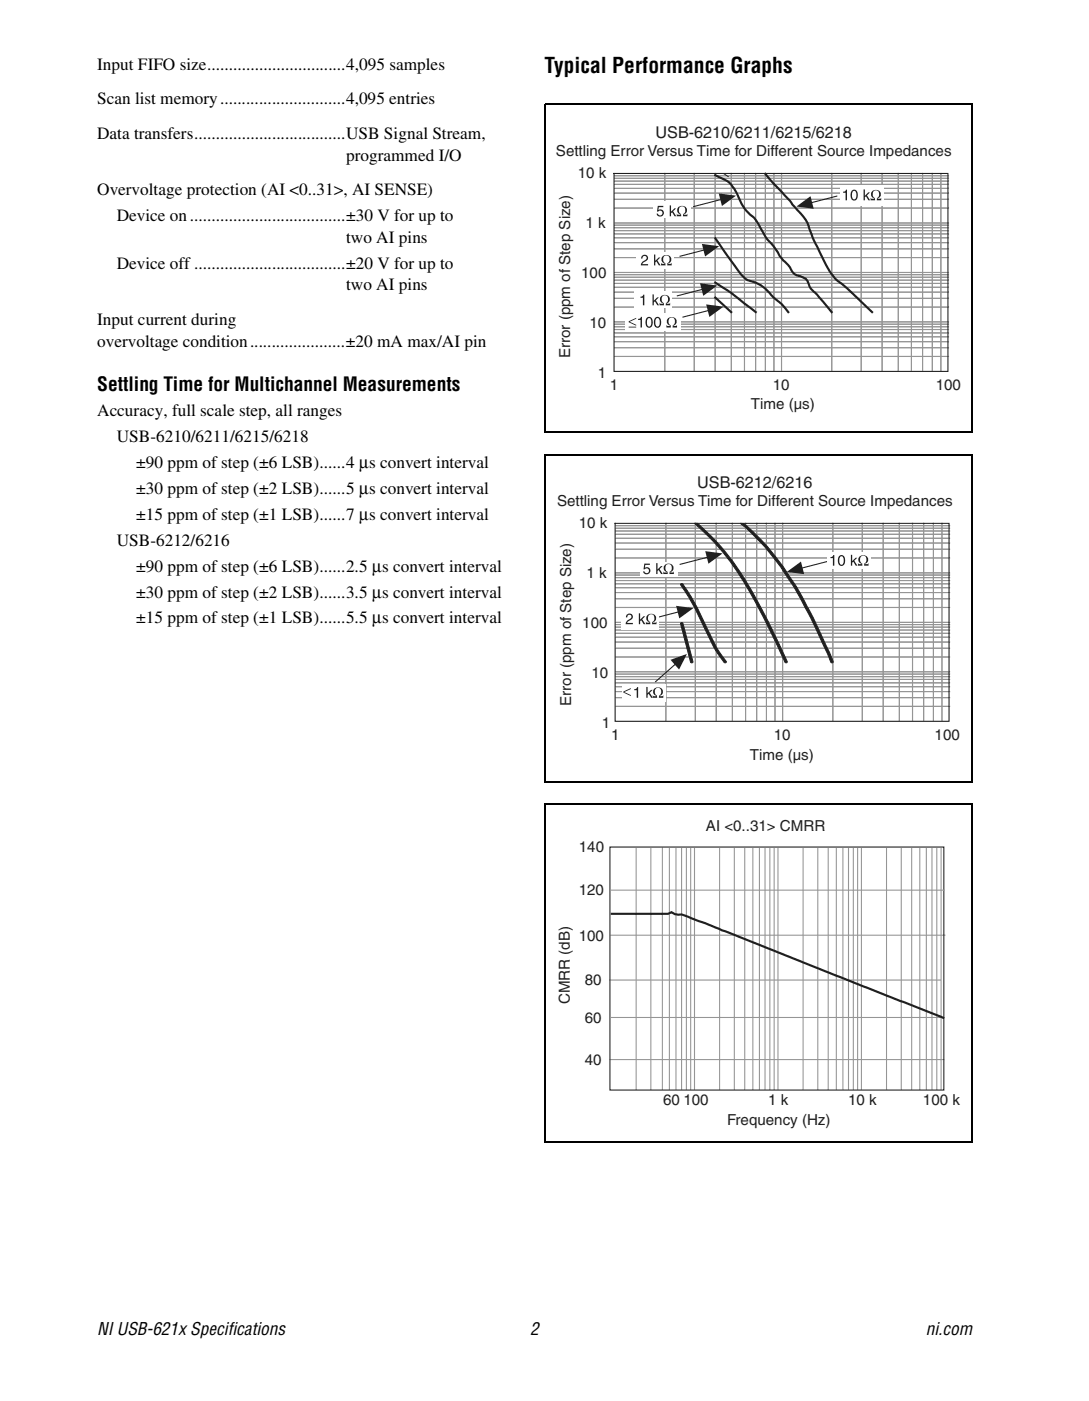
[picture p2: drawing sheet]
<svg xmlns="http://www.w3.org/2000/svg" width="178mm" height="229mm" viewBox="0 0 178 229" stroke-linecap="round" stroke-linejoin="round" font-family="sans-serif">
<g fill="none" stroke="#939598" stroke-width=".18">
<path d="M100.3 39.6h54.6M100.3 38.8h54.6M100.3 38.2h54.6M100.3 37.6h54.6M100.3 37.2h54.6M100.3 36.7h54.6M100.3 33.9h54.6M100.3 32.5h54.6M100.3 31.5h54.6M100.3 30.7h54.6M100.3 30.1h54.6M100.3 29.6h54.6"/>
<path d="M100.3 29.1h54.6M100.3 28.7h54.6M100.3 36.4h54.6M108.5 28.3v32.3M113.3 28.3v32.3M116.8 28.3v32.3M119.4 28.3v32.3M121.6 28.3v32.3M123.4 28.3v32.3M125 28.3v32.3M126.4 28.3v32.3M127.6 28.3v32.3"/>
<path d="M135.8 28.3v32.3M140.6 28.3v32.3M144 28.3v32.3M146.7 28.3v32.3M148.8 28.3v32.3M150.6 28.3v32.3M152.2 28.3v32.3M153.6 28.3v32.3M100.3 58.2h54.6M100.3 56.7h54.6M100.3 55.7h54.6M100.3 55h54.6"/>
<path d="M100.3 54.3h54.6M100.3 53.8h54.6M100.3 53.3h54.6M100.3 52.9h54.6M100.3 50.1h54.6M100.3 48.7h54.6M100.3 47.7h54.6M100.3 46.9h54.6M100.3 46.2h54.6M100.3 45.7h54.6M100.3 45.2h54.6M100.3 44.8h54.6"/>
<path d="M100.3 42h54.6M100.3 40.6h54.6M100.3 52.5h54.6M100.3 44.5h54.6"/>
</g>
<path d="M100.3 28.3h54.5v32.3h-54.5z" fill="none" stroke="#231f20" stroke-width=".18"/>
<path d="M118.1 28.3l.9 .6z" fill="#231f20"/>
<path d="M102.2 51.2h9v2.8h-9z" fill="#fff"/>
<g fill="#231f20">
<path d="M104.2 52l.6-.3v1.7h-.2v-1.2h-.4z"/>
<path d="M109.1 51.9a.77 .77 0 0 1 1.1 0 .77 .77 0 0 1-.1 1.2l-.2 .1h.4l.2-.2v.4h-.7l.1-.3a.62 .62 0 0 0 .3-.9 .62 .62 0 0 0-.9-.3 .7 .7 0 0 0 .2 1.2v.3h-.7v-.4l.2 .2h.4a.76 .76 0 0 1-.3-1.3z"/>
<path d="M102.6 53.3h1.3v.1h-1.3zM102.6 52.4l1.3-.5v.1l-1.1 .5 1.1 .5v.1l-1.3-.5z"/>
<path d="M105.8 52a1.27 1.27 0 0 0 0 1.2l.2 .1a.85 .85 0 0 0 0-1.4zM105.7 51.8a.75 .75 0 0 1 .8 .2 .75 .75 0 0 1 .1 .9 .57 .57 0 0 1-.6 .6 .57 .57 0 0 1-.6-.6 1.21 1.21 0 0 1 .3-1.1z"/>
<path d="M107.1 52a1.27 1.27 0 0 0 0 1.2l.3 .1a.85 .85 0 0 0 0-1.4zM107.1 51.8a.75 .75 0 0 1 .8 .2 .75 .75 0 0 1 0 .9 .57 .57 0 0 1-.5 .6 .57 .57 0 0 1-.6-.6 1.21 1.21 0 0 1 .3-1.1z"/>
</g>
<path d="M103.6 47.6h6.1v2.6h-6.1z" fill="#fff"/>
<g fill="#231f20">
<path d="M104.6 48.4l.6-.3v1.7h-.2v-1.2h-.4z"/>
<path d="M106.5 48h.2v1.1l.6-.6h.3l-.5 .5 .5 .8h-.3l-.4-.6-.2 .1v.5h-.2z"/>
<path d="M108 48.3a.77 .77 0 0 1 1.1 0 .77 .77 0 0 1-.1 1.1l-.2 .2h.4l.2-.2v.4h-.7v-.4a.62 .62 0 0 0 .4-.8 .62 .62 0 0 0-.9-.3 .7 .7 0 0 0 .2 1.1v.4h-.7v-.4l.2 .2h.4a.76 .76 0 0 1-.3-1.3z"/>
</g>
<path d="M115 47.1l-4.5 1.2" fill="none" stroke="#231f20" stroke-width=".18"/>
<path d="M103.9 41.3h6.1v2.6h-6.1z" fill="#fff"/>
<g fill="#231f20">
<path d="M104.9 41.7a.57 .57 0 0 1 .9 .2 .57 .57 0 0 1-.5 .8l-.4 .4h.9v.2h-1.2a1.68 1.68 0 0 1 .9-1v-.4l-.3-.1h-.2l-.1 .4h-.2z"/>
<path d="M106.8 41.5h.2v1.1l.5-.6h.3l-.5 .5 .6 .8h-.3l-.4-.6-.2 .1v.5h-.2z"/>
<path d="M108.2 41.8a.77 .77 0 0 1 1.1 0 .77 .77 0 0 1-.1 1.1l-.1 .2h.4l.2-.2v.4h-.8l.1-.4a.62 .62 0 0 0 .3-.8 .62 .62 0 0 0-.9-.3 .7 .7 0 0 0 .2 1.1l.1 .4h-.8v-.4l.2 .2h.4a.76 .76 0 0 1-.3-1.3z"/>
</g>
<path d="M115.5 40.7l-4.6 1.1" fill="none" stroke="#231f20" stroke-width=".18"/>
<path d="M106.6 32.8h6.2v2.6h-6.2z" fill="#fff"/>
<g fill="#231f20">
<path d="M107.4 33.6h.9v.2h-.7l-.1 .5a.58 .58 0 0 1 .9 .3 .58 .58 0 0 1-.6 .7l-.5-.1-.1-.3h.2a.38 .38 0 0 0 .5 .2 .38 .38 0 0 0 .2-.5 .38 .38 0 0 0-.5-.2l-.3 .1z"/>
<path d="M109.3 33.5h.3v1l.5-.5h.3l-.5 .5 .5 .8h-.3l-.4-.7-.1 .2v.5h-.3z"/>
<path d="M110.8 33.8a.77 .77 0 0 1 1.1 0 .77 .77 0 0 1-.1 1.1l-.2 .1h.4l.2-.1v.4h-.7v-.4a.62 .62 0 0 0 .4-.8 .62 .62 0 0 0-.9-.3 .7 .7 0 0 0 .2 1.1v.4h-.7v-.4l.2 .1h.4a.76 .76 0 0 1-.3-1.2z"/>
</g>
<path d="M117.7 32.6l-4.5 1.1M136.7 32l-4.5 1.2M116 50.6l-4.6 1.2" fill="none" stroke="#231f20" stroke-width=".18"/>
<path d="M137.1 30.2h7.2v3.3h-7.2z" fill="#fff"/>
<g fill="#231f20">
<path d="M137.7 31.3l.6-.4v1.8h-.2v-1.2h-.4z"/>
<path d="M141 30.9h.2v1l.6-.5h.2l-.5 .5 .6 .8h-.3l-.4-.7-.2 .2v.5h-.2z"/>
<path d="M142.4 31.2a.77 .77 0 0 1 1.2 0 .77 .77 0 0 1-.1 1.1l-.2 .1h.4l.2-.1v.4h-.8l.1-.4a.62 .62 0 0 0 .3-.8 .62 .62 0 0 0-.8-.3 .7 .7 0 0 0 .1 1.1l.1 .4h-.8v-.4l.2 .1h.4a.76 .76 0 0 1-.3-1.2z"/>
<path d="M139.3 31.2a1.27 1.27 0 0 0 0 1.3h.2a.85 .85 0 0 0 0-1.4zM139.2 31a.75 .75 0 0 1 .8 .3 .75 .75 0 0 1 0 .8 .57 .57 0 0 1-.5 .6 .57 .57 0 0 1-.6-.6 1.21 1.21 0 0 1 .3-1.1z"/>
</g>
<path d="M116.8 38.9l3.2 4.5a7.3 7.3 0 0 0 2 2.3 7 7 0 0 1 4.3 2.9l.7 .5a6 6 0 0 1 1.7 1.8M116.8 28.6l.7 .3a4.7 4.7 0 0 1 3 3.1 7.3 7.3 0 0 0 2.7 3.6l1 1.7a9.6 9.6 0 0 0 2.1 2.9l.4 .5a10.5 10.5 0 0 0 2.3 2.9 2.03 2.03 0 0 0 1.7 1.5 1.79 1.79 0 0 1 1.5 1.6l.2 .4a22.7 22.7 0 0 1 3.4 3.8M125 28.4l5.7 6.4a9.8 9.8 0 0 1 2 3.9l1 2.1a15.6 15.6 0 0 0 3.1 5.1l1.6 1.2 4 3.8M116.8 46.1l2.6 1.7 4 3.1M116.8 48.6l2.6 2.3" fill="none" stroke="#231f20" stroke-width=".35"/>
<g fill="#231f20">
<path d="M114.6 39.8l2.8 .4-2.3 1.7z"/>
<path d="M114.3 46.2l2.8 .4-2.3 1.7z"/>
<path d="M115.3 49.7l2.8 .3-2.3 1.7z"/>
<path d="M117.3 31.6l2.9 .3-2.3 1.7z"/>
<path d="M130 33.7l2.3-1.7 .6 2.1z"/>
</g>
<path d="M89 17h69.8M89 16.9v53.6M158.7 17v53.6M88.9 70.5h69.8" fill="none" stroke="#000" stroke-width=".17"/>
<path d="M90.9 77.3h65.8v47.2h-65.8z" fill="#fff"/>
<g fill="none" stroke="#939598" stroke-width=".18">
<path d="M100.5 99.1h54.5M100.5 97.7h54.5M100.5 96.7h54.5M100.5 95.9h54.5M100.5 95.3h54.5M100.5 94.7h54.5M100.5 94.3h54.5M100.5 93.8h54.5M100.5 91h54.5M100.5 89.6h54.5M100.5 88.6h54.5M100.5 87.8h54.5"/>
<path d="M100.5 87.2h54.5M100.5 86.6h54.5M100.5 86.2h54.5M100.5 85.8h54.5M100.5 93.5h54.5M108.7 85.4v32.3M113.5 85.4v32.3M116.9 85.4v32.3M119.6 85.4v32.3M121.7 85.4v32.3M123.5 85.4v32.3M125.1 85.4v32.3"/>
<path d="M126.5 85.4v32.3M127.8 85.4v32.3M136 85.4v32.3M140.8 85.4v32.3M144.2 85.4v32.3M146.8 85.4v32.3M149 85.4v32.3M150.8 85.4v32.3M152.4 85.4v32.3M153.8 85.4v32.3M100.5 115.3h54.5M100.5 113.8h54.5"/>
<path d="M100.5 112.8h54.5M100.5 112.1h54.5M100.5 111.4h54.5M100.5 110.9h54.5M100.5 110.4h54.5M100.5 110h54.5M100.5 107.2h54.5M100.5 105.8h54.5M100.5 104.8h54.5M100.5 104h54.5M100.5 103.3h54.5M100.5 102.8h54.5"/>
<path d="M100.5 102.3h54.5M100.5 101.9h54.5M100.5 109.6h54.5M100.5 101.6h54.5"/>
</g>
<path d="M100.4 85.4h54.5v32.3h-54.5z" fill="none" stroke="#231f20" stroke-width=".18"/>
<path d="M101.6 111.6h7v2.8h-7z" fill="#fff"/>
<g fill="#231f20">
<path d="M101.8 112.8l1.2-.5v.1l-1.1 .5 1.1 .5v.2l-1.2-.6z"/>
<path d="M103.6 112.5l.6-.4v1.8h-.2v-1.3h-.4z"/>
<path d="M106.9 112.3a.77 .77 0 0 1 1.1 .1 .77 .77 0 0 1-.1 1.1l-.2 .1h.4l.2-.1v.4h-.7v-.4a.62 .62 0 0 0 .3-.9 .62 .62 0 0 0-.8-.2 .7 .7 0 0 0 .2 1.1v.4h-.7v-.4l.2 .1h.4a.76 .76 0 0 1-.3-1.3z"/>
</g>
<path d="M111.3 99.7l-4.6 1.2" fill="none" stroke="#231f20" stroke-width=".18"/>
<path d="M104.4 91.7h6.2v2.4h-6.2z" fill="#fff"/>
<g fill="#231f20">
<path d="M105.2 92h.9v.2h-.7l-.1 .5a.58 .58 0 0 1 .9 .3 .58 .58 0 0 1-.6 .7l-.5-.2-.1-.3h.2a.38 .38 0 0 0 .5 .3 .38 .38 0 0 0 .2-.6 .38 .38 0 0 0-.5-.1l-.3 .1z"/>
<path d="M107.1 91.9h.3v1l.5-.5h.3l-.5 .5 .5 .8h-.3l-.4-.7-.1 .2v.5h-.3z"/>
<path d="M108.6 92.2a.77 .77 0 0 1 1.1 0 .77 .77 0 0 1-.1 1.1l-.2 .1h.4l.2-.1v.4h-.7v-.4a.62 .62 0 0 0 .4-.9 .62 .62 0 0 0-.9-.2 .7 .7 0 0 0 .2 1.1v.4h-.7v-.4l.2 .1h.4a.76 .76 0 0 1-.3-1.2z"/>
</g>
<path d="M115.5 90.9l-4.5 1.2M135.1 91.6l-4.5 1.2M110.5 108.2l-3.5 3.1" fill="none" stroke="#231f20" stroke-width=".18"/>
<path d="M135 90.1h7.2v2.7h-7.2z" fill="#fff"/>
<g fill="#231f20">
<path d="M135.6 90.9l.6-.3v1.7h-.2v-1.2h-.4z"/>
<path d="M138.9 90.5h.2v1.1l.6-.6h.3l-.5 .5 .5 .8h-.3l-.4-.6-.2 .1v.5h-.2z"/>
<path d="M140.4 90.8a.77 .77 0 0 1 1.1 0 .77 .77 0 0 1-.1 1.1l-.2 .2h.4l.2-.2v.4h-.7v-.4a.62 .62 0 0 0 .3-.8 .62 .62 0 0 0-.8-.3 .7 .7 0 0 0 .2 1.1v.4h-.7v-.4l.2 .2h.4a.76 .76 0 0 1-.3-1.3z"/>
<path d="M110.4 98.9l2.8 .3-2.3 1.7z"/>
<path d="M109.5 107.7l2.7-1-1.3 2.5z"/>
<path d="M115.1 89.9l2.9 .4-2.3 1.7z"/>
<path d="M128.5 93.3l2.3-1.7 .5 2.1z"/>
<path d="M137.2 90.8a1.27 1.27 0 0 0 0 1.3l.2 .1a.85 .85 0 0 0 0-1.4zM137.1 90.7a.75 .75 0 0 1 .8 .2 .75 .75 0 0 1 .1 .8 .57 .57 0 0 1-.6 .6 .57 .57 0 0 1-.6-.6 1.21 1.21 0 0 1 .3-1z"/>
</g>
<path d="M101.4 100.3h6.2v2.4h-6.2z" fill="#fff"/>
<g fill="#231f20">
<path d="M102.4 100.2a.57 .57 0 0 1 .9 .2 .57 .57 0 0 1-.4 .8l-.5 .4h.9v.3h-1.2a1.68 1.68 0 0 1 1-1.1v-.3l-.3-.2-.3 .1-.1 .3h-.2z"/>
<path d="M104.3 100.1h.2v1l.6-.5h.2l-.4 .4 .5 .9h-.3l-.4-.7-.2 .2v.5h-.2z"/>
<path d="M105.7 100.3a.77 .77 0 0 1 1.2 0 .77 .77 0 0 1-.1 1.2l-.2 .1h.4l.2-.1v.4h-.7v-.4a.62 .62 0 0 0 .3-.9 .62 .62 0 0 0-.8-.2 .7 .7 0 0 0 .1 1.1l.1 .4h-.7v-.4l.2 .1h.3a.76 .76 0 0 1-.3-1.3z"/>
<path d="M111.1 101.7l.3-.1 .1 .1 1.6 6.3-.1 .2-.3-.2z"/>
</g>
<path d="M111.1 101.7l.3-.1 .1 .1 1.6 6.3-.1 .2-.3-.2z" fill="none" stroke="#231f20" stroke-width=".16"/>
<path d="M111.1 95.3l.3-.1a38.6 38.6 0 0 1 4.4 8.1l1.2 2.3 1.6 2.3-.1 .2h-.3l-1.1-1.6-1.2-2.1a60.9 60.9 0 0 0-4.8-9.1z" fill="#231f20"/>
<path d="M111.1 95.3l.3-.1a38.6 38.6 0 0 1 4.4 8.1l1.2 2.3 1.6 2.3-.1 .2h-.3l-1.1-1.6-1.2-2.1a60.9 60.9 0 0 0-4.8-9.1z" fill="none" stroke="#231f20" stroke-width=".16"/>
<path d="M113.4 85.4h.5a43.7 43.7 0 0 1 10.6 14.2l3.9 8 .1 .5h-.2a107.8 107.8 0 0 0-9-16.4 40.4 40.4 0 0 0-5.9-6.3z" fill="#231f20"/>
<path d="M113.4 85.4h.5a43.7 43.7 0 0 1 10.6 14.2l3.9 8 .1 .5h-.2a107.8 107.8 0 0 0-9-16.4 40.4 40.4 0 0 0-5.9-6.3z" fill="none" stroke="#231f20" stroke-width=".16"/>
<path d="M120.9 85.4h.6l.3 .3a35.7 35.7 0 0 1 4.8 5.1l1.2 1.6a41.2 41.2 0 0 1 4 6.6l1 1.8 2.7 5.8 .5 1.4-.1 .2-.3-.2-2.6-5.9-2-3.8a42.6 42.6 0 0 0-3.5-5.8l-2.6-3.2a31.2 31.2 0 0 0-4-3.9z" fill="#231f20"/>
<path d="M120.9 85.4h.6l.3 .3a35.7 35.7 0 0 1 4.8 5.1l1.2 1.6a41.2 41.2 0 0 1 4 6.6l1 1.8 2.7 5.8 .5 1.4-.1 .2-.3-.2-2.6-5.9-2-3.8a42.6 42.6 0 0 0-3.5-5.8l-2.6-3.2a31.2 31.2 0 0 0-4-3.9z" fill="none" stroke="#231f20" stroke-width=".16"/>
<path d="M105.5 112.1h.2v1l.6-.5h.3l-.5 .5 .5 .8h-.3l-.4-.7-.2 .2v.5h-.2z" fill="#231f20"/>
<path d="M89 74.3h69.8M89 74.2v53.3M158.7 74.3v53.3M88.9 127.5h69.8" fill="none" stroke="#000" stroke-width=".17"/>
<path d="M90.9 133.5h65.8v50.6h-65.8z" fill="#fff"/>
<g fill="none" stroke="#939598" stroke-width=".18">
<path d="M103.9 138.5v39.3M106.3 138.5v39.3M108.1 138.3v39.4M109.3 138.5v39.3M110.4 138.5v39.3M111.3 138.5v39.3M112.1 138.5v39.3M112.8 138.5v39.3M113.4 138.5v39.3M117.5 138.5v39.3M119.9 138.5v39.3M121.6 138.5v39.3"/>
<path d="M122.9 138.5v39.3M124 138.5v39.3M124.9 138.5v39.3M125.7 138.5v39.3M126.4 138.5v39.3M127 138.5v39.3M131.1 138.5v39.3M133.5 138.5v39.3M135.2 138.5v39.3M136.5 138.5v39.3M137.6 138.5v39.3M138.5 138.5v39.3"/>
<path d="M139.3 138.5v39.3M140 138.5v39.3M140.6 138.5v39.3M144.7 138.5v39.3M147.1 138.5v39.3M148.8 138.5v39.3M150.2 138.5v39.3M151.2 138.5v39.3M152.2 138.5v39.3M152.9 138.5v39.3M153.6 138.5v39.3M99.6 159.9h54"/>
<path d="M99.6 145.2h54.5M99.8 152.6h54.5M99.6 172.9h54.5M99.6 166h54.5"/>
</g>
<path d="M99.6 138.2h54.5v39.7h-54.5z" fill="none" stroke="#231f20" stroke-width=".18"/>
<path d="M99.7 149.1h9.4l.5-.3 .6 .4 .5 .1a4.4 4.4 0 0 1 2.2 .5l41.3 16.4" fill="none" stroke="#231f20" stroke-width=".35"/>
<path d="M89 131.2h69.8M89 131.1v55.3M158.7 131.2v55.2M88.9 186.4h69.8" fill="none" stroke="#000" stroke-width=".17"/>
<text font-size="3.5" x="88.9" y="11.9">Typical Performance Graphs</text>
<text font-size="3.2" x="15.9" y="63.9">Settling Time for Multichannel Measurements</text>
<g font-size="2.8">
<text x="15.9" y="11.4">Input FIFO size................................4,095 samples</text>
<text x="15.9" y="17">Scan list memory.............................4,095 entries</text>
<text x="15.9" y="22.7">Data transfers...................................USB Signal Stream,</text>
<text x="56.5" y="26.2">programmed I/O</text>
<text x="15.9" y="31.9">Overvoltage protection (AI &lt;0..31&gt;, AI SENSE)</text>
<text x="19.1" y="36.1">Device on....................................±30 V for up to</text>
<text x="56.5" y="39.6">two AI pins</text>
<text x="19.1" y="43.9">Device off ...................................±20 V for up to</text>
<text x="56.5" y="47.4">two AI pins</text>
<text x="15.9" y="53">Input current during</text>
<text x="15.9" y="56.6">overvoltage condition......................±20 mA max/AI pin</text>
<text x="15.9" y="67.8">Accuracy, full scale step, all ranges</text>
<text x="19.1" y="72.1">USB-6210/6211/6215/6218</text>
<text x="22.2" y="76.3">±90 ppm of step (±6 LSB)......4 μs convert interval</text>
<text x="22.2" y="80.5">±30 ppm of step (±2 LSB)......5 μs convert interval</text>
<text x="19.1" y="89">USB-6212/6216</text>
<text x="22.2" y="84.8">±15 ppm of step (±1 LSB)......7 μs convert interval</text>
<text x="22.2" y="93.3">±90 ppm of step (±6 LSB)......2.5 μs convert interval</text>
<text x="22.2" y="97.5">±30 ppm of step (±2 LSB)......3.5 μs convert interval</text>
<text x="22.2" y="101.7">±15 ppm of step (±1 LSB)......5.5 μs convert interval</text>
<text x="15.9" y="217.8">NI USB-621x Specifications</text>
<text x="86.6" y="217.8">2</text>
<text x="151.1" y="217.8">ni.com</text>
</g>
<g font-size="2.6" fill="#231f20">
<text x="107" y="22.5">USB-6210/6211/6215/6218</text>
<text x="113.8" y="79.6">USB-6212/6216</text>
</g>
<g font-size="2.5" fill="#231f20">
<text x="90.8" y="25.4">Settling Error Versus Time for Different Source Impedances</text>
<text x="94.3" y="29.1">10 k</text>
<text x="95.6" y="37.3">1 k</text>
<text x="94.9" y="45.4">100</text>
<text x="96.2" y="53.5">10</text>
<text x="93.1" y="58.4" transform="rotate(-90 93.1 58.4)">Error (ppm of Step Size)</text>
<text x="97.6" y="61.7">1</text>
<text x="99.6" y="63.7">1</text>
<text x="126.2" y="63.7">10</text>
<text x="152.8" y="63.7">100</text>
<text x="122.6" y="66.8">Time (µs)</text>
<text x="90.9" y="82.5">Settling Error Versus Time for Different Source Impedances</text>
<text x="94.5" y="86.2">10 k</text>
<text x="95.8" y="94.3">1 k</text>
<text x="95.1" y="102.5">100</text>
<text x="96.6" y="110.6">10</text>
<text x="93.3" y="115.2" transform="rotate(-90 93.3 115.2)">Error (ppm of Step Size)</text>
<text x="98.3" y="118.8">1</text>
<text x="99.8" y="120.7">1</text>
<text x="122.4" y="123.9">Time (µs)</text>
<text x="126.4" y="120.7">10</text>
<text x="152.6" y="120.7">100</text>
<text x="115.3" y="135.6">AI &lt;0..31&gt; CMRR</text>
<text x="94.5" y="139">140</text>
<text x="94.5" y="146.1">120</text>
<text x="94.5" y="153.5">100</text>
<text x="95.5" y="160.8">80</text>
<text x="93" y="163.9" transform="rotate(-90 93 163.9)">CMRR (dB)</text>
<text x="95.5" y="166.9">60</text>
<text x="95.5" y="173.8">40</text>
<text x="108.3" y="180.3">60 100</text>
<text x="118.7" y="183.6">Frequency (Hz)</text>
<text x="125.4" y="180.3">1 k</text>
<text x="138.5" y="180.3">10 k</text>
<text x="150.7" y="180.3">100 k</text>
</g>
</svg>
